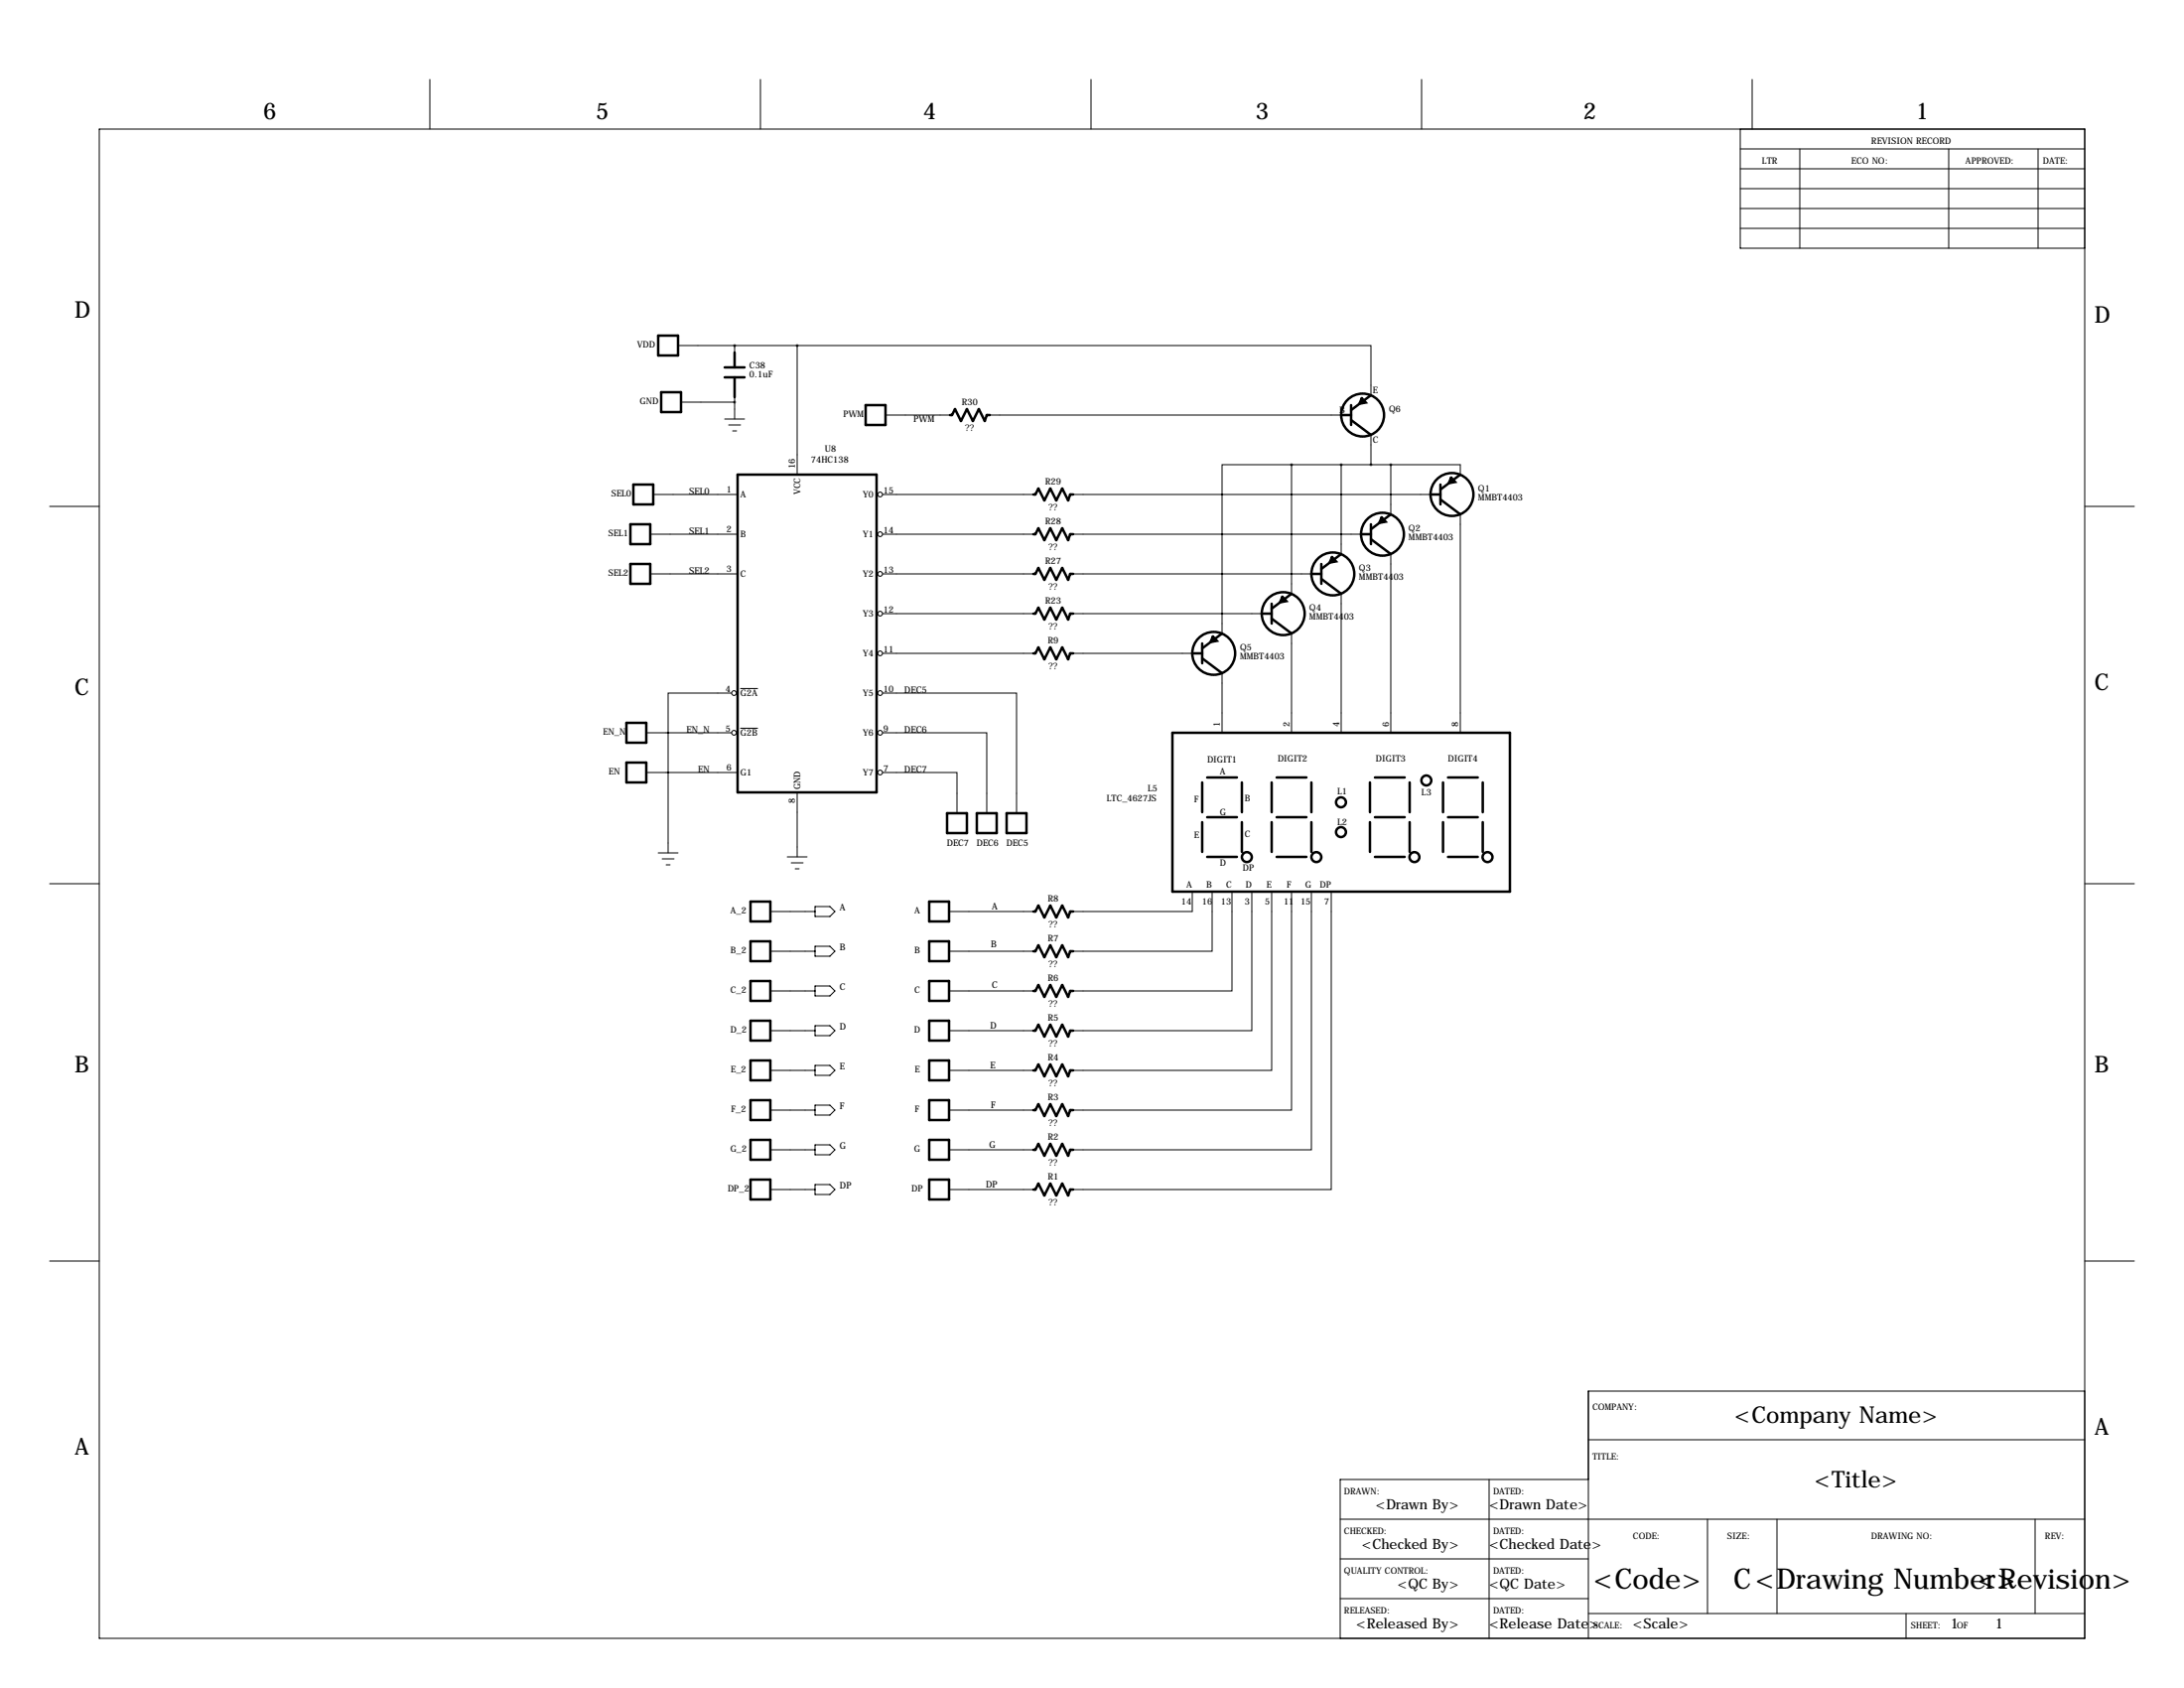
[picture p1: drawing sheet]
<svg xmlns="http://www.w3.org/2000/svg" width="559mm" height="432mm" viewBox="0 0 559 432" stroke-linecap="round" stroke-linejoin="round" font-family="sans-serif">
<g fill="none" stroke="#000" stroke-width=".25">
<path d="M25.4 33h508v386.1h-508zM110 20.3v12.7M194.6 20.3v12.7M279.1 20.3v12.7M363.7 20.3v12.7M445.3 38.1h88.1M445.3 33v30.5h88.1M448.3 20.3v12.7M460.5 38.1v25.4M498.6 38.1v25.4M521.5 38.1v25.4M445.3 48.3h88.1"/>
<path d="M445.3 43.2h88.1M445.3 53.3h88.1M445.3 58.4h88.1M173.5 88.4h30.5M188 88.4v3M188 99.1v8.1M204 88.4h146.8v12.7M204 88.4v33M174.2 102.9h13.8M185.4 107.2h5.1M186.4 108.7h3.1M187.5 110.2h1"/>
<path d="M226.6 106.2h16.5M253.2 106.2h92.5M330.5 118.9h-17.8v43.2M330.5 118.9h43.1v2.5M330.5 118.9v33M343.2 118.9v22.8M350.8 111.3v7.6M355.9 118.9v12.7M12.7 129.5h12.7M166.4 136.7h22.3M167.1 126.5h21.6M225.8 126.5h38.6"/>
<path d="M225.8 136.7h38.6M274.6 126.5h94M274.6 136.7h76.2M373.6 131.6v55.9M533.4 129.5h12.7M166.4 146.8h22.3M225.8 146.8h38.6M225.8 157h38.6M274.6 146.8h63.5M274.6 157h50.8M343.2 151.9v35.6M355.9 141.7v45.8"/>
<path d="M187.2 177.3h-16.3v40.9M189.5 176.1h4.3M225.8 177.3h34.3v30.7M225.8 167.1h38.6M274.6 167.1h33M312.7 172.2v15.3M330.5 162.1v25.4M165.4 187.5h21.8M165.4 197.6h23.3M189.5 186.3h4.3M225.8 187.5h26.7v20.5M225.8 197.6h19.1v10.4"/>
<path d="M168.4 218.2h5.1M169.4 219.7h3.1M201.4 219.2h5.1M204 202.7v16.5M12.7 226.1h12.7M170.4 221.2h1M197.1 233.2h11.4M202.4 220.7h3.1M203.5 222.2h1M208.5 231.9h3.8l1.3 1.3-1.3 1.2h-3.8zM242.8 233.2h21.6M305.1 228.1v5.1h-30.5"/>
<path d="M310.1 228.1v15.2h-35.5M315.2 228.1v25.4h-40.6M320.3 228.1v35.6h-45.7M325.4 228.1v45.7h-50.8M330.5 228.1v55.9h-55.9M335.5 228.1v66h-60.9M340.6 228.1v76.2h-66M533.4 226.1h12.7M197.1 253.5h11.4M197.1 243.3h11.4M208.5 242.1h3.8l1.3 1.2-1.3 1.3h-3.8zM208.5 252.2h3.8l1.3 1.3-1.3 1.3h-3.8z"/>
<path d="M242.8 253.5h21.6M242.8 243.3h21.6M197.1 273.8h11.4M197.1 263.7h11.4M208.5 262.4h3.8l1.3 1.3-1.3 1.2h-3.8zM208.5 272.5h3.8l1.3 1.3-1.3 1.3h-3.8zM242.8 273.8h21.6M242.8 263.7h21.6M197.1 294.1h11.4M197.1 284h11.4M208.5 282.7h3.8l1.3 1.3-1.3 1.2h-3.8zM208.5 292.9h3.8l1.3 1.2-1.3 1.3h-3.8z"/>
<path d="M242.8 294.1h21.6M242.8 284h21.6M197.1 304.3h11.4M208.5 303h3.8l1.3 1.3-1.3 1.3h-3.8zM242.8 304.3h21.6M12.7 322.6h12.7M533.4 322.6h12.7M533.4 355.9h-127v63.2M381 378.5v40.6M406.4 368.3h127M406.4 378.5h-63.5v40.6M342.9 388.6h190.5"/>
<path d="M342.9 398.8h63.5M436.9 388.6v24.1M454.7 388.6v24.1M520.7 388.6v24.1M342.9 408.9h63.5M406.4 412.7h127M487.7 412.7v6.4"/>
<circle cx="225.2" cy="126.5" r=".61"/>
<circle cx="225.2" cy="136.7" r=".61"/>
<circle cx="225.2" cy="157" r=".61"/>
<circle cx="225.2" cy="146.8" r=".61"/>
<circle cx="187.8" cy="177.3" r=".61"/>
<circle cx="225.2" cy="177.3" r=".61"/>
<circle cx="225.2" cy="167.1" r=".61"/>
<circle cx="187.8" cy="187.5" r=".61"/>
<circle cx="225.2" cy="197.6" r=".61"/>
<circle cx="225.2" cy="187.5" r=".61"/>
</g>
<g fill="#000" stroke="#000" stroke-width=".63">
<path d="M348.4 101.9l1.1 1.1-1.7 .3zM353.5 132.3l1 1.2-1.6 .3zM371.3 122.2l1 1.1-1.6 .3zM328.1 152.7l1 1.1-1.6 .3zM340.8 142.5l1 1.1-1.6 .3zM310.3 162.8l1.1 1.1-1.7 .3z"/>
<path d="M203.9 88.4a.05 .05 0 0 0 .1 0 .05 .05 0 0 0-.1 0zM187.9 102.9a.05 .05 0 0 0 .1 0 .05 .05 0 0 0-.1 0zM187.9 88.4a.05 .05 0 0 0 .1 0 .05 .05 0 0 0-.1 0zM330.4 118.9a.05 .05 0 0 0 .1 0 .05 .05 0 0 0-.1 0zM343.1 118.9a.05 .05 0 0 0 .1 0 .05 .05 0 0 0-.1 0zM355.8 118.9a.05 .05 0 0 0 .1 0 .05 .05 0 0 0-.1 0z"/>
</g>
<g fill="none" stroke="#000" stroke-width=".63">
<path d="M168.4 85.9h5.1v5h-5.1zM185.4 94h5.1M185.4 96.5h5.1M188 90.2v3.8M188 96.5v5.1M169.2 100.3h5v5.1h-5zM221.5 103.6h5.1v5.1h-5.1zM243.1 106.2h.5l.7-1.6 1.6 3.1 1.5-3.1 1.5 3.1 1.5-3.1 1.6 3.1 .5-1.5h.7M343.2 106.2h2.5M345.7 103.6v5.1M345.7 107.4l5.1 3.9M350.8 101.1l-5.1 3.8"/>
<path d="M161.3 134.1h5.1v5.1h-5.1zM162.1 124h5v5h-5zM188.7 121.4h35.6v81.3h-35.6zM264.4 126.5h.5l.8-1.5 1.5 3 1.5-3 1.6 3 1.5-3 1.5 3 .5-1.5h.8M264.4 136.7h.5l.8-1.6 1.5 3.1 1.5-3.1 1.6 3.1 1.5-3.1 1.5 3.1 .5-1.5h.8M348.2 136.7h2.6M350.8 134.1v5.1M350.8 137.9l5.1 3.8M355.9 131.6l-5.1 3.8M366 126.5h2.6M368.6 124v5M368.6 127.8l5 3.8"/>
<path d="M373.6 121.4l-5 3.8M161.3 144.3h5.1v5.1h-5.1zM264.4 146.8h.5l.8-1.5 1.5 3 1.5-3 1.6 3 1.5-3 1.5 3 .5-1.5h.8M264.4 157h.5l.8-1.6 1.5 3.1 1.5-3.1 1.6 3.1 1.5-3.1 1.5 3.1 .5-1.5h.8M322.8 157h2.6M325.4 154.4v5.1M325.4 158.2l5.1 3.9M330.5 151.9l-5.1 3.8M335.5 146.8h2.6M338.1 144.3v5.1M338.1 148.1l5.1 3.8M343.2 141.7l-5.1 3.8"/>
<path d="M264.4 167.1h.5l.8-1.5 1.5 3.1 1.5-3.1 1.6 3.1 1.5-3.1 1.5 3.1 .5-1.6h.8M305.1 167.1h2.5M307.6 164.6v5.1M307.6 168.4l5.1 3.8M312.7 162.1l-5.1 3.8M160.3 184.9h5.1v5.1h-5.1zM160.3 195.1h5.1v5.1h-5.1zM300 187.5h86.3v40.6h-86.3zM308.9 198.9h7.6M326.6 198.9h7.7M351.8 198.9h7.6M370.5 198.9h7.6"/>
<path d="M242.3 208h5.1v5.1h-5.1zM249.9 208h5.1v5.1h-5.1zM257.6 208h5v5.1h-5zM307.6 200.2v7.6M307.6 210.3v7.6M308.9 209h7.6M308.9 219.2h7.6M317.8 200.2v7.6M317.8 210.3v7.6M325.4 200.2v7.6M325.4 210.3v7.6M326.6 209h7.7"/>
<path d="M326.6 219.2h7.7M335.5 200.2v7.6M335.5 210.3v7.6M350.5 200.2v7.6M350.5 210.3v7.6M351.8 209h7.6M351.8 219.2h7.6M360.7 200.2v7.6M360.7 210.3v7.6M369.2 200.2v7.6M369.2 210.3v7.6M370.5 209h7.6"/>
<path d="M370.5 219.2h7.6M379.4 200.2v7.6M379.4 210.3v7.6M192 230.6h5.1v5.1h-5.1zM237.7 230.6h5.1v5.1h-5.1zM264.4 233.2h.5l.8-1.6 1.5 3.1 1.5-3.1 1.6 3.1 1.5-3.1 1.5 3.1 .5-1.5h.8M192 240.8h5.1v5.1h-5.1zM192 251h5.1v5h-5.1zM237.7 240.8h5.1v5.1h-5.1zM237.7 251h5.1v5h-5.1zM264.4 253.5h.5l.8-1.5 1.5 3 1.5-3 1.6 3 1.5-3 1.5 3 .5-1.5h.8M264.4 243.3h.5l.8-1.5 1.5 3.1 1.5-3.1 1.6 3.1 1.5-3.1 1.5 3.1 .5-1.6h.8"/>
<path d="M192 261.1h5.1v5.1h-5.1zM192 271.3h5.1v5.1h-5.1zM237.7 261.1h5.1v5.1h-5.1zM237.7 271.3h5.1v5.1h-5.1zM264.4 273.8h.5l.8-1.5 1.5 3 1.5-3 1.6 3 1.5-3 1.5 3 .5-1.5h.8M264.4 263.7h.5l.8-1.6 1.5 3.1 1.5-3.1 1.6 3.1 1.5-3.1 1.5 3.1 .5-1.5h.8M192 281.4h5.1v5.1h-5.1zM192 291.6h5.1v5.1h-5.1zM237.7 281.4h5.1v5.1h-5.1zM237.7 291.6h5.1v5.1h-5.1zM264.4 294.1h.5l.8-1.5 1.5 3.1 1.5-3.1 1.6 3.1 1.5-3.1 1.5 3.1 .5-1.6h.8M264.4 284h.5l.8-1.6 1.5 3.1 1.5-3.1 1.6 3.1 1.5-3.1 1.5 3.1 .5-1.5h.8"/>
<path d="M192 301.8h5.1v5h-5.1zM237.7 301.8h5.1v5h-5.1zM264.4 304.3h.5l.8-1.5 1.5 3 1.5-3 1.6 3 1.5-3 1.5 3 .5-1.5h.8"/>
<circle cx="348.6" cy="106.2" r="5.5"/>
<circle cx="353.7" cy="136.7" r="5.5"/>
<circle cx="371.5" cy="126.5" r="5.5"/>
<circle cx="328.3" cy="157" r="5.5"/>
<circle cx="341" cy="146.8" r="5.5"/>
<circle cx="310.5" cy="167.1" r="5.5"/>
<circle cx="364.9" cy="199.6" r="1.27"/>
<circle cx="319" cy="219.3" r="1.27"/>
<circle cx="336.8" cy="219.3" r="1.27"/>
<circle cx="343.1" cy="205.2" r="1.27"/>
<circle cx="343.1" cy="212.9" r="1.27"/>
<circle cx="361.9" cy="219.3" r="1.27"/>
<circle cx="380.6" cy="219.3" r="1.27"/>
</g>
<g font-size="7.3">
<text x="407.7" y="406.4">&lt;Code&gt;</text>
<text x="443.5" y="406.4">C&lt;Drawing Number&gt;</text>
<text x="506" y="406.4">&lt;Revision&gt;</text>
</g>
<g font-size="5.9">
<text x="67.3" y="30.5">6</text>
<text x="152.4" y="30.5">5</text>
<text x="236.2" y="30.5">4</text>
<text x="321.3" y="30.5">3</text>
<text x="405.1" y="30.5">2</text>
<text x="490.2" y="30.5">1</text>
<text x="19" y="81.3">D</text>
<text x="535.9" y="82.6">D</text>
<text x="19" y="177.8">C</text>
<text x="535.9" y="176.5">C</text>
<text x="19" y="274.3">B</text>
<text x="535.9" y="274.3">B</text>
<text x="443.8" y="364">&lt;Company Name&gt;</text>
<text x="535.9" y="367">A</text>
<text x="19" y="372.1">A</text>
<text x="464.3" y="380.5">&lt;Title&gt;</text>
</g>
<g font-size="3.6">
<text x="352" y="386.1">&lt;Drawn By&gt;</text>
<text x="381" y="386.1">&lt;Drawn Date&gt;</text>
<text x="348.4" y="396.2">&lt;Checked By&gt;</text>
<text x="381" y="396.2">&lt;Checked Date&gt;</text>
<text x="357.6" y="406.4">&lt;QC By&gt;</text>
<text x="381" y="406.4">&lt;QC Date&gt;</text>
<text x="347" y="416.6">&lt;Released By&gt;</text>
<text x="381" y="416.6">&lt;Release Date&gt;</text>
<text x="417.8" y="416.6">&lt;Scale&gt;</text>
<text x="499.1" y="416.6">1</text>
<text x="510.5" y="416.6">1</text>
</g>
<g font-size="2.4">
<text x="233.7" y="107.8">PWM</text>
<text x="176.3" y="126.5">SEL0</text>
<text x="176.3" y="136.7">SEL1</text>
<text x="176.3" y="146.8">SEL2</text>
<text x="231.4" y="177.3">DEC5</text>
<text x="175.6" y="187.5">EN_N</text>
<text x="231.4" y="187.5">DEC6</text>
<text x="178.6" y="197.6">EN</text>
<text x="231.4" y="197.6">DEC7</text>
<text x="214.9" y="232.9">A</text>
<text x="253.8" y="232.7">A</text>
<text x="214.9" y="243.1">B</text>
<text x="253.5" y="242.3">B</text>
<text x="214.9" y="253.2">C</text>
<text x="253.8" y="252.7">C</text>
<text x="214.9" y="263.4">D</text>
<text x="253.4" y="263.1">D</text>
<text x="214.9" y="273.6">E</text>
<text x="253.4" y="273.3">E</text>
<text x="214.9" y="283.7">F</text>
<text x="253.5" y="283.5">F</text>
<text x="214.9" y="293.9">G</text>
<text x="253.1" y="293.6">G</text>
<text x="214.9" y="304">DP</text>
<text x="252.3" y="303.8">DP</text>
</g>
<g font-size="2.3">
<text x="450.8" y="41.9">LTR</text>
<text x="473.7" y="41.9">ECO NO:</text>
<text x="478.8" y="36.8">REVISION RECORD</text>
<text x="502.9" y="41.9">APPROVED:</text>
<text x="522.7" y="41.9">DATE:</text>
<text x="163" y="89">VDD</text>
<text x="191.8" y="94.2">C38</text>
<text x="191.8" y="96.6">0.1uF</text>
<text x="351.3" y="100.6">E</text>
<text x="163.7" y="103.5">GND</text>
<text x="215.8" y="106.8">PWM</text>
<text x="246.1" y="103.6">R30</text>
<text x="342.7" y="105.7">B</text>
<text x="355.3" y="105.4">Q6</text>
<text x="247" y="110.3">??</text>
<text x="351.3" y="113.4">C</text>
<text x="203.5" y="119.9" transform="rotate(-90 203.5 119.9)">16</text>
<text x="207.5" y="118.5">74HC138</text>
<text x="211.1" y="115.6">U8</text>
<text x="185.9" y="126">1</text>
<text x="267.5" y="124">R29</text>
<text x="378.2" y="125.7">Q1</text>
<text x="156.4" y="127.1">SEL0</text>
<text x="189.5" y="127.3">A</text>
<text x="204.8" y="126.5" transform="rotate(-90 204.8 126.5)">VCC</text>
<text x="220.8" y="127.3">Y0</text>
<text x="226.1" y="126.1">15</text>
<text x="268.3" y="130.6">??</text>
<text x="378.2" y="128.1">MMBT4403</text>
<text x="155.7" y="137.2">SEL1</text>
<text x="185.9" y="136.1">2</text>
<text x="189.5" y="137.5">B</text>
<text x="220.8" y="137.5">Y1</text>
<text x="226.1" y="136.3">14</text>
<text x="267.5" y="134.1">R28</text>
<text x="360.4" y="135.9">Q2</text>
<text x="268.3" y="140.8">??</text>
<text x="360.4" y="138.3">MMBT4403</text>
<text x="155.7" y="147.4">SEL2</text>
<text x="185.9" y="146.3">3</text>
<text x="189.5" y="147.6">C</text>
<text x="220.8" y="147.6">Y2</text>
<text x="226.1" y="146.5">13</text>
<text x="267.5" y="144.3">R27</text>
<text x="347.7" y="146.1">Q3</text>
<text x="347.7" y="148.4">MMBT4403</text>
<text x="267.5" y="154.4">R23</text>
<text x="268.3" y="151">??</text>
<text x="220.8" y="157.8">Y3</text>
<text x="226.1" y="156.6">12</text>
<text x="268.3" y="161.1">??</text>
<text x="335" y="156.2">Q4</text>
<text x="335" y="158.6">MMBT4403</text>
<text x="220.8" y="167.9">Y4</text>
<text x="226.1" y="166.8">11</text>
<text x="268.1" y="164.6">R9</text>
<text x="317.2" y="166.4">Q5</text>
<text x="268.3" y="171.3">??</text>
<text x="317.2" y="168.7">MMBT4403</text>
<text x="185.6" y="176.9">4</text>
<text x="189.5" y="178.1">G2A</text>
<text x="220.8" y="178.1">Y5</text>
<text x="226.1" y="176.9">10</text>
<text x="312.2" y="185.9" transform="rotate(-90 312.2 185.9)">1</text>
<text x="329.9" y="185.9" transform="rotate(-90 329.9 185.9)">2</text>
<text x="342.6" y="185.9" transform="rotate(-90 342.6 185.9)">4</text>
<text x="355.3" y="185.9" transform="rotate(-90 355.3 185.9)">6</text>
<text x="373.1" y="185.9" transform="rotate(-90 373.1 185.9)">8</text>
<text x="154.3" y="188">EN_N</text>
<text x="185.6" y="187.1">5</text>
<text x="189.5" y="188.3">G2B</text>
<text x="220.8" y="188.3">Y6</text>
<text x="226.1" y="187.1">9</text>
<text x="185.9" y="197.1">6</text>
<text x="226.1" y="197.3">7</text>
<text x="308.9" y="195.1">DIGIT1</text>
<text x="326.9" y="194.8">DIGIT2</text>
<text x="352" y="194.8">DIGIT3</text>
<text x="370.5" y="194.8">DIGIT4</text>
<text x="155.8" y="198.2">EN</text>
<text x="189.5" y="198.4">G1</text>
<text x="204.8" y="201.9" transform="rotate(-90 204.8 201.9)">GND</text>
<text x="220.8" y="198.4">Y7</text>
<text x="293.6" y="202.4">L5</text>
<text x="312.2" y="198.1">A</text>
<text x="342.1" y="203.1">L1</text>
<text x="363.7" y="203.5">L3</text>
<text x="203.5" y="205.5" transform="rotate(-90 203.5 205.5)">8</text>
<text x="283.2" y="205.1">LTC_4627JS</text>
<text x="305.6" y="205.2">F</text>
<text x="312.2" y="208.6">G</text>
<text x="318.5" y="205">B</text>
<text x="305.6" y="214.4">E</text>
<text x="318.5" y="214.1">C</text>
<text x="342.1" y="211">L2</text>
<text x="242.3" y="216.5">DEC7</text>
<text x="249.9" y="216.5">DEC6</text>
<text x="257.5" y="216.5">DEC5</text>
<text x="312.2" y="221.5">D</text>
<text x="303.6" y="227.1">A</text>
<text x="308.7" y="227.1">B</text>
<text x="313.8" y="227.1">C</text>
<text x="318" y="222.8">DP</text>
<text x="318.7" y="227.1">D</text>
<text x="324.1" y="227.1">E</text>
<text x="329.3" y="227.1">F</text>
<text x="334" y="227.1">G</text>
<text x="337.7" y="227.1">DP</text>
<text x="186.9" y="233.8">A_2</text>
<text x="234" y="233.8">A</text>
<text x="268.1" y="230.6">R8</text>
<text x="302.3" y="231.5">14</text>
<text x="307.6" y="231.5">16</text>
<text x="312.4" y="231.5">13</text>
<text x="318.5" y="231.5">3</text>
<text x="323.6" y="231.5">5</text>
<text x="328.4" y="231.5">11</text>
<text x="332.7" y="231.5">15</text>
<text x="338.8" y="231.5">7</text>
<text x="268.3" y="237.3">??</text>
<text x="186.9" y="243.9">B_2</text>
<text x="234" y="243.9">B</text>
<text x="268.1" y="240.8">R7</text>
<text x="268.1" y="251">R6</text>
<text x="268.3" y="247.5">??</text>
<text x="186.9" y="254.1">C_2</text>
<text x="234" y="254.1">C</text>
<text x="268.3" y="257.6">??</text>
<text x="268.1" y="261.1">R5</text>
<text x="186.9" y="264.2">D_2</text>
<text x="233.9" y="264.2">D</text>
<text x="268.3" y="267.8">??</text>
<text x="187" y="274.4">E_2</text>
<text x="234" y="274.4">E</text>
<text x="268.1" y="271.3">R4</text>
<text x="268.1" y="281.4">R3</text>
<text x="268.3" y="278">??</text>
<text x="187.1" y="284.6">F_2</text>
<text x="234.1" y="284.6">F</text>
<text x="268.1" y="291.6">R2</text>
<text x="268.3" y="288.1">??</text>
<text x="186.9" y="294.7">G_2</text>
<text x="233.9" y="294.7">G</text>
<text x="268.3" y="298.3">??</text>
<text x="186.2" y="304.9">DP_2</text>
<text x="233.2" y="304.9">DP</text>
<text x="268.1" y="301.8">R1</text>
<text x="268.3" y="308.4">??</text>
<text x="407.4" y="360.7">COMPANY:</text>
<text x="407.4" y="373.4">TITLE:</text>
<text x="343.9" y="382.3">DRAWN:</text>
<text x="382" y="382.3">DATED:</text>
<text x="343.9" y="392.4">CHECKED:</text>
<text x="382" y="392.4">DATED:</text>
<text x="417.8" y="393.7">CODE:</text>
<text x="442" y="393.7">SIZE:</text>
<text x="478.8" y="393.7">DRAWING NO:</text>
<text x="523.2" y="393.7">REV:</text>
<text x="343.9" y="402.6">QUALITY CONTROL:</text>
<text x="382" y="402.6">DATED:</text>
<text x="343.9" y="412.7">RELEASED:</text>
<text x="382" y="412.7">DATED:</text>
<text x="407.7" y="416.6">SCALE:</text>
<text x="488.9" y="416.6">SHEET:</text>
<text x="500.7" y="416.6">OF</text>
</g>
</svg>
